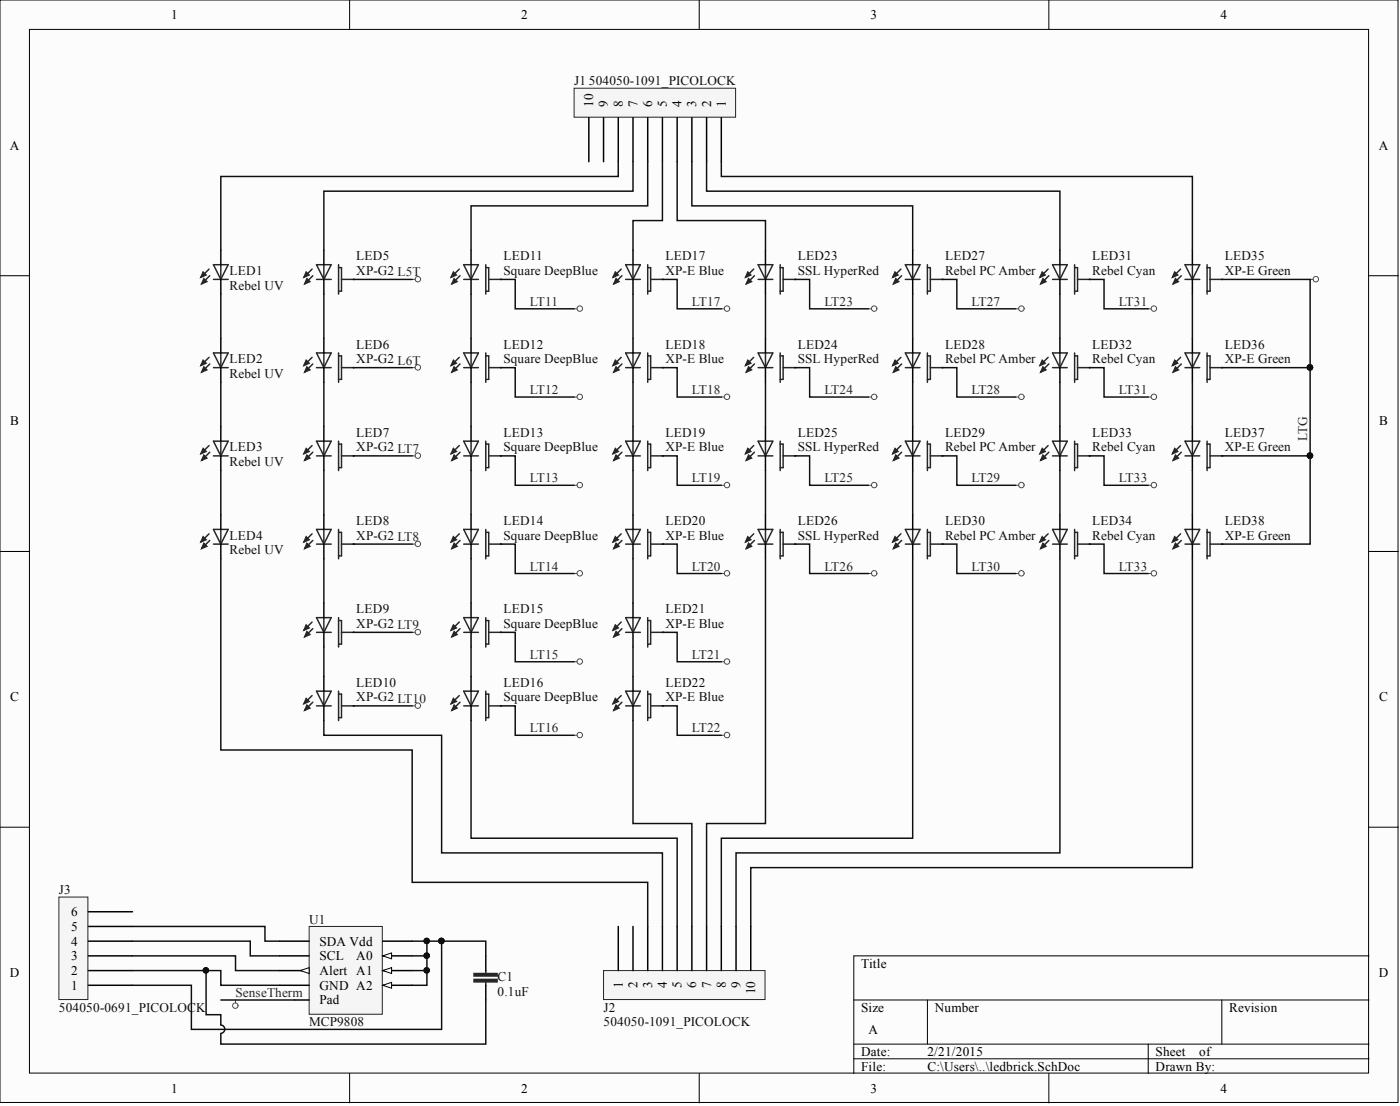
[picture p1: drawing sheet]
<svg xmlns="http://www.w3.org/2000/svg" width="241mm" height="190mm" viewBox="0 0 241 190" stroke-linecap="round" stroke-linejoin="round" font-family="sans-serif">
<g fill="#fcfcfc" stroke="#000" stroke-width=".17">
<path d="M0 0h241v189.9h-241z"/>
<path d="M5.1 5.1h230.8v179.7h-230.8z"/>
</g>
<g fill="none" stroke="#000" stroke-width=".17">
<path d="M60.3 0v5.1M120.5 0v5.1M180.8 0v5.1M0 47.5h5.1M236 47.5h5M0 95h5.1M236 95h5M0 142.5h5.1M236 142.5h5M147.2 172.2h88.8M147.2 179.8h88.8M159.8 172.2v7.6"/>
<path d="M197.9 179.8v5.1M210.6 172.2v7.6M236 164.6h-88.8v20.3M60.3 184.9v5.1M120.5 184.9v5.1M147.2 182.4h88.8M180.8 184.9v5.1"/>
</g>
<g fill="none" stroke="#262626" stroke-width=".25">
<path d="M36 46.4l-1.4 1.3M36.2 47.5l-1.4 1.4M36.8 45.6h2.5l-1.2 2.5zM36.8 48.1h2.5M38.1 45.6v2.5M53.8 46.4l-1.4 1.3M53.9 47.5l-1.4 1.4M54.6 48.1h2.5M54.6 45.6h2.5l-1.3 2.5zM55.8 45.6v2.5M58.4 45.6v5.1M58.4 46.1h.5v4.1h-.5"/>
<path d="M58.9 48.1h2M79.2 46.4l-1.4 1.3M79.3 47.5l-1.4 1.4M79.9 48.1h2.6M79.9 45.6h2.6l-1.3 2.5zM81.2 45.6v2.5M83.7 46.1h.5v4.1h-.5M83.7 45.6v5.1M84.2 48.1h2.1M107.1 46.4l-1.4 1.3M107.2 47.5l-1.4 1.4M107.8 48.1h2.6"/>
<path d="M107.8 45.6h2.6l-1.3 2.5zM109.1 45.6v2.5M111.6 46.1h.5v4.1h-.5M111.6 45.6v5.1M112.1 48.1h2.1M129.9 46.4l-1.4 1.3M130 47.5l-1.4 1.4M130.7 48.1h2.5M130.7 45.6h2.5l-1.3 2.5zM131.9 45.6v2.5M134.5 46.1h.5v4.1h-.5M134.5 45.6v5.1"/>
<path d="M135 48.1h2M155.3 46.4l-1.4 1.3M155.4 47.5l-1.4 1.4M156 48.1h2.6M156 45.6h2.6l-1.3 2.5zM157.3 45.6v2.5M159.8 46.1h.6v4.1h-.6M159.8 45.6v5.1M160.4 48.1h2M180.7 46.4l-1.4 1.3M180.8 47.5l-1.4 1.4M181.4 48.1h2.5"/>
<path d="M181.4 45.6h2.5l-1.2 2.5zM182.7 45.6v2.5M185.2 46.1h.5v4.1h-.5M185.2 45.6v5.1M185.7 48.1h2.1M36 61.6l-1.4 1.3M36 76.7l-1.4 1.4M36.2 62.7l-1.4 1.4M36.2 77.9l-1.4 1.4M36.8 60.8h2.5l-1.2 2.5zM36.8 63.3h2.5M36.8 78.5h2.5"/>
<path d="M36.8 76h2.5l-1.2 2.5zM38.1 60.8v2.5M38.1 76v2.5M53.8 61.6l-1.4 1.3M53.8 76.7l-1.4 1.4M53.9 62.7l-1.4 1.4M53.9 77.9l-1.4 1.4M54.6 63.3h2.5M54.6 60.8h2.5l-1.3 2.5zM54.6 76h2.5l-1.3 2.5zM54.6 78.5h2.5M55.8 60.8v2.5"/>
<path d="M55.8 76v2.5M58.4 60.8v5.1M58.4 76v5.1M58.4 61.3h.5v4h-.5M58.4 76.5h.5v4h-.5M58.9 63.3h2M58.9 78.5h2M79.2 61.6l-1.4 1.3M79.2 76.7l-1.4 1.4M79.3 62.7l-1.4 1.4M79.3 77.9l-1.4 1.4M79.9 63.3h2.6"/>
<path d="M79.9 60.8h2.6l-1.3 2.5zM79.9 78.5h2.6M79.9 76h2.6l-1.3 2.5zM81.2 60.8v2.5M81.2 76v2.5M83.7 61.3h.5v4h-.5M83.7 76.5h.5v4h-.5M83.7 60.8v5.1M83.7 76v5.1M84.2 63.3h2.1M84.2 78.5h2.1M107.1 61.6l-1.4 1.3"/>
<path d="M107.1 76.7l-1.4 1.4M107.2 62.7l-1.4 1.4M107.2 77.9l-1.4 1.4M107.8 63.3h2.6M107.8 60.8h2.6l-1.3 2.5zM107.8 78.5h2.6M107.8 76h2.6l-1.3 2.5zM109.1 60.8v2.5M109.1 76v2.5M111.6 61.3h.5v4h-.5M111.6 76.5h.5v4h-.5M111.6 60.8v5.1"/>
<path d="M111.6 76v5.1M112.1 63.3h2.1M112.1 78.5h2.1M129.9 61.6l-1.4 1.3M129.9 76.7l-1.4 1.4M130 62.7l-1.4 1.4M130 77.9l-1.4 1.4M130.7 63.3h2.5M130.7 60.8h2.5l-1.3 2.5zM130.7 78.5h2.5M130.7 76h2.5l-1.3 2.5zM131.9 60.8v2.5"/>
<path d="M131.9 76v2.5M134.5 61.3h.5v4h-.5M134.5 76.5h.5v4h-.5M134.5 60.8v5.1M134.5 76v5.1M135 63.3h2M135 78.5h2M155.3 61.6l-1.4 1.3M155.3 76.7l-1.4 1.4M155.4 62.7l-1.4 1.4M155.4 77.9l-1.4 1.4M156 63.3h2.6"/>
<path d="M156 60.8h2.6l-1.3 2.5zM156 78.5h2.6M156 76h2.6l-1.3 2.5zM157.3 60.8v2.5M157.3 76v2.5M159.8 61.3h.6v4h-.6M159.8 76.5h.6v4h-.6M159.8 60.8v5.1M159.8 76v5.1M160.4 63.3h2M160.4 78.5h2M180.7 61.6l-1.4 1.3"/>
<path d="M180.7 76.7l-1.4 1.4M180.8 62.7l-1.4 1.4M180.8 77.9l-1.4 1.4M181.4 63.3h2.5M181.4 60.8h2.5l-1.2 2.5zM181.4 78.5h2.5M181.4 76h2.5l-1.2 2.5zM182.7 60.8v2.5M182.7 76v2.5M185.2 61.3h.5v4h-.5M185.2 76.5h.5v4h-.5M185.2 60.8v5.1"/>
<path d="M185.2 76v5.1M185.7 63.3h2.1M185.7 78.5h2.1M36 91.9l-1.4 1.4M36.2 93.1l-1.4 1.4M36.8 93.7h2.5M36.8 91.2h2.5l-1.2 2.5zM38.1 91.2v2.5M53.8 91.9l-1.4 1.4M53.9 93.1l-1.4 1.4M54.6 91.2h2.5l-1.3 2.5zM54.6 93.7h2.5"/>
<path d="M55.8 91.2v2.5M58.4 91.2v5.1M58.4 91.7h.5v4h-.5M58.9 93.7h2M79.2 91.9l-1.4 1.4M79.3 93.1l-1.4 1.4M79.9 93.7h2.6M79.9 91.2h2.6l-1.3 2.5zM81.2 91.2v2.5M83.7 91.7h.5v4h-.5M83.7 91.2v5.1M84.2 93.7h2.1"/>
<path d="M107.1 91.9l-1.4 1.4M107.2 93.1l-1.4 1.4M107.8 93.7h2.6M107.8 91.2h2.6l-1.3 2.5zM109.1 91.2v2.5M111.6 91.7h.5v4h-.5M111.6 91.2v5.1M112.1 93.7h2.1M129.9 91.9l-1.4 1.4M130 93.1l-1.4 1.4M130.7 93.7h2.5M130.7 91.2h2.5l-1.3 2.5z"/>
<path d="M131.9 91.2v2.5M134.5 91.7h.5v4h-.5M134.5 91.2v5.1M135 93.7h2M155.3 91.9l-1.4 1.4M155.4 93.1l-1.4 1.4M156 93.7h2.6M156 91.2h2.6l-1.3 2.5zM157.3 91.2v2.5M159.8 91.7h.6v4h-.6M159.8 91.2v5.1M160.4 93.7h2"/>
<path d="M180.7 91.9l-1.4 1.4M180.8 93.1l-1.4 1.4M181.4 93.7h2.5M181.4 91.2h2.5l-1.2 2.5zM182.7 91.2v2.5M185.2 91.7h.5v4h-.5M185.2 91.2v5.1M185.7 93.7h2.1M53.8 107.1l-1.4 1.4M53.8 119.8l-1.4 1.4M53.9 108.3l-1.4 1.4M54.6 106.4h2.5l-1.3 2.5z"/>
<path d="M54.6 108.9h2.5M54.6 119h2.5l-1.3 2.6zM55.8 106.4v2.5M55.8 119v2.6M58.4 106.4v5M58.4 119v5.1M58.4 106.9h.5v4h-.5M58.4 119.6h.5v4h-.5M58.9 108.9h2M79.2 107.1l-1.4 1.4M79.2 119.8l-1.4 1.4M79.3 108.3l-1.4 1.4"/>
<path d="M79.9 108.9h2.6M79.9 106.4h2.6l-1.3 2.5zM79.9 119h2.6l-1.3 2.6zM81.2 106.4v2.5M81.2 119v2.6M83.7 106.9h.5v4h-.5M83.7 119.6h.5v4h-.5M83.7 106.4v5M83.7 119v5.1M84.2 108.9h2.1M107.1 107.1l-1.4 1.4M107.1 119.8l-1.4 1.4"/>
<path d="M107.2 108.3l-1.4 1.4M107.8 108.9h2.6M107.8 106.4h2.6l-1.3 2.5zM107.8 119h2.6l-1.3 2.6zM109.1 106.4v2.5M109.1 119v2.6M111.6 106.9h.5v4h-.5M111.6 119.6h.5v4h-.5M111.6 106.4v5M111.6 119v5.1M112.1 108.9h2.1M53.9 120.9l-1.4 1.4"/>
<path d="M54.6 121.6h2.5M58.9 121.6h2M79.3 120.9l-1.4 1.4M79.9 121.6h2.6M84.2 121.6h2.1M107.2 120.9l-1.4 1.4M107.8 121.6h2.6M112.1 121.6h2.1"/>
</g>
<g fill="#262626" stroke="#262626" stroke-width=".25">
<path d="M35 46.9l.5 .5-.9 .3z"/>
<path d="M35.1 48l.5 .5-.8 .4z"/>
<path d="M35 62.1l.5 .5-.9 .3z"/>
<path d="M35.1 63.2l.5 .5-.8 .4z"/>
<path d="M52.8 46.9l.5 .5-.9 .3z"/>
<path d="M52.9 48l.5 .5-.9 .4z"/>
<path d="M52.8 62.1l.5 .5-.9 .3z"/>
<path d="M52.9 63.2l.5 .5-.9 .4z"/>
<path d="M52.8 77.3l.5 .5-.9 .3z"/>
<path d="M52.9 78.4l.5 .5-.9 .4z"/>
<path d="M52.8 92.5l.5 .5-.9 .3z"/>
<path d="M52.9 93.6l.5 .5-.9 .4z"/>
<path d="M52.8 107.7l.5 .5-.9 .3z"/>
<path d="M52.9 108.8l.5 .5-.9 .4z"/>
<path d="M52.8 120.3l.5 .5-.9 .4z"/>
<path d="M52.9 121.5l.5 .5-.9 .3z"/>
<path d="M78.1 46.9l.6 .5-.9 .3z"/>
<path d="M78.3 48l.5 .5-.9 .4z"/>
<path d="M78.1 62.1l.6 .5-.9 .3z"/>
<path d="M78.3 63.2l.5 .5-.9 .4z"/>
<path d="M78.1 77.3l.6 .5-.9 .3z"/>
<path d="M78.3 78.4l.5 .5-.9 .4z"/>
<path d="M78.1 92.5l.6 .5-.9 .3z"/>
<path d="M78.3 93.6l.5 .5-.9 .4z"/>
<path d="M78.1 107.7l.6 .5-.9 .3z"/>
<path d="M78.3 108.8l.5 .5-.9 .4z"/>
<path d="M78.1 120.3l.6 .5-.9 .4z"/>
<path d="M78.3 121.5l.5 .5-.9 .3z"/>
<path d="M106.1 46.9l.5 .5-.9 .3z"/>
<path d="M106.2 48l.5 .5-.9 .4z"/>
<path d="M106.1 62.1l.5 .5-.9 .3z"/>
<path d="M106.2 63.2l.5 .5-.9 .4z"/>
<path d="M106.1 77.3l.5 .5-.9 .3z"/>
<path d="M106.2 78.4l.5 .5-.9 .4z"/>
<path d="M106.1 92.5l.5 .5-.9 .3z"/>
<path d="M106.2 93.6l.5 .5-.9 .4z"/>
<path d="M106.1 107.7l.5 .5-.9 .3z"/>
<path d="M106.2 108.8l.5 .5-.9 .4z"/>
<path d="M106.1 120.3l.5 .5-.9 .4z"/>
<path d="M106.2 121.5l.5 .5-.9 .3z"/>
<path d="M128.9 46.9l.5 .5-.9 .3z"/>
<path d="M129 48l.5 .5-.9 .4z"/>
<path d="M128.9 62.1l.5 .5-.9 .3z"/>
<path d="M129 63.2l.5 .5-.9 .4z"/>
<path d="M128.9 77.3l.5 .5-.9 .3z"/>
<path d="M129 78.4l.5 .5-.9 .4z"/>
<path d="M128.9 92.5l.5 .5-.9 .3z"/>
<path d="M129 93.6l.5 .5-.9 .4z"/>
<path d="M154.3 46.9l.5 .5-.9 .3z"/>
<path d="M154.4 48l.5 .5-.9 .4z"/>
<path d="M154.3 62.1l.5 .5-.9 .3z"/>
<path d="M154.4 63.2l.5 .5-.9 .4z"/>
<path d="M154.3 77.3l.5 .5-.9 .3z"/>
<path d="M154.4 78.4l.5 .5-.9 .4z"/>
<path d="M154.3 92.5l.5 .5-.9 .3z"/>
<path d="M154.4 93.6l.5 .5-.9 .4z"/>
<path d="M179.6 46.9l.5 .5-.8 .3z"/>
<path d="M179.8 48l.5 .5-.9 .4z"/>
<path d="M179.6 62.1l.5 .5-.8 .3z"/>
<path d="M179.8 63.2l.5 .5-.9 .4z"/>
<path d="M179.6 77.3l.5 .5-.8 .3z"/>
<path d="M179.8 78.4l.5 .5-.9 .4z"/>
<path d="M179.6 92.5l.5 .5-.8 .3z"/>
<path d="M179.8 93.6l.5 .5-.9 .4z"/>
<path d="M35 77.3l.5 .5-.9 .3z"/>
<path d="M35.1 78.4l.5 .5-.8 .4z"/>
<path d="M35 92.5l.5 .5-.9 .3z"/>
<path d="M35.1 93.6l.5 .5-.8 .4z"/>
</g>
<g fill="none" stroke="#000" stroke-width=".25">
<path d="M38.1 43.1v2.5M38.1 48.1v2.6M38.1 58.3v2.5M55.8 43.1v2.5M55.8 48.1v2.6M55.8 58.3v2.5M60.9 48.1h.1M81.2 43.1v2.5M81.2 48.1v2.6M81.2 58.3v2.5M86.3 48.1h.1M109.1 43.1v2.5"/>
<path d="M109.1 48.1v2.6M109.1 58.3v2.5M114.2 48.1h.1M131.9 43.1v2.5M131.9 48.1v2.6M131.9 58.3v2.5M137 48.1h.1M157.3 43.1v2.5M157.3 48.1v2.6M157.3 58.3v2.5M162.4 48.1h.1M182.7 43.1v2.5"/>
<path d="M182.7 48.1v2.6M182.7 58.3v2.5M187.8 48.1h.1M38.1 63.3v2.6M38.1 73.5v2.5M38.1 78.5v2.6M55.8 63.3v2.6M55.8 73.5v2.5M55.8 78.5v2.6M60.9 63.3h.1M60.9 78.5h.1M81.2 63.3v2.6"/>
<path d="M81.2 73.5v2.5M81.2 78.5v2.6M86.3 63.3h.1M86.3 78.5h.1M109.1 63.3v2.6M109.1 73.5v2.5M109.1 78.5v2.6M114.2 63.3h.1M114.2 78.5h.1M131.9 63.3v2.6M131.9 73.5v2.5M131.9 78.5v2.6"/>
<path d="M137 63.3h.1M137 78.5h.1M157.3 63.3v2.6M157.3 73.5v2.5M157.3 78.5v2.6M162.4 63.3h.1M162.4 78.5h.1M182.7 63.3v2.6M182.7 73.5v2.5M182.7 78.5v2.6M187.8 63.3h.1M187.8 78.5h.1"/>
<path d="M38.1 88.7v2.5M38.1 93.7v2.6M55.8 88.7v2.5M55.8 93.7v2.6M60.9 93.7h.1M81.2 88.7v2.5M81.2 93.7v2.6M86.3 93.7h.1M109.1 88.7v2.5M109.1 93.7v2.6M114.2 93.7h.1M131.9 88.7v2.5"/>
<path d="M131.9 93.7v2.6M137 93.7h.1M157.3 88.7v2.5M157.3 93.7v2.6M162.4 93.7h.1M182.7 88.7v2.5M182.7 93.7v2.6M187.8 93.7h.1M55.8 103.9v2.5M55.8 108.9v2.5M55.8 116.5v2.5M60.9 108.9h.1"/>
<path d="M81.2 103.9v2.5M81.2 108.9v2.5M81.2 116.5v2.5M86.3 108.9h.1M109.1 103.9v2.5M109.1 108.9v2.5M109.1 116.5v2.5M114.2 108.9h.1M55.8 121.6v2.5M60.9 121.6h.1M81.2 121.6v2.5M86.3 121.6h.1"/>
<path d="M109.1 121.6v2.5M114.2 121.6h.1"/>
</g>
<path d="M99 15.2h27.8v5h-27.8z" fill="#f5f5f5" stroke="#262626" stroke-width=".17"/>
<path d="M101.5 20.3v7.6M104 20.3v7.6M106.6 20.3v7.6M109.1 20.3v7.6M111.6 20.3v7.6M114.2 20.3v7.6M116.7 20.3v7.6M119.2 20.3v7.6M121.8 20.3v7.6M124.3 20.3v7.6" fill="none" stroke="#000" stroke-width=".25"/>
<path d="M104 167.2h27.9v5h-27.9z" fill="#f5f5f5" stroke="#262626" stroke-width=".17"/>
<g fill="none" stroke="#000" stroke-width=".25">
<path d="M205.5 43.1v2.5M205.5 48.1v2.6M205.5 58.3v2.5M210.6 48.1h.1M205.5 63.3v2.6M205.5 73.5v2.5M205.5 78.5v2.6M210.6 63.3h.1M210.6 78.5h.1M205.5 88.7v2.5M205.5 93.7v2.6M210.6 93.7h.1"/>
<path d="M106.6 159.6v7.6M109.1 159.6v7.6M111.6 159.6v7.6M114.2 159.6v7.6M116.7 159.6v7.6M119.2 159.6v7.6M121.8 159.6v7.6M124.3 159.6v7.6M126.9 159.6v7.6M129.4 159.6v7.6"/>
</g>
<g fill="none" stroke="#262626" stroke-width=".25">
<path d="M203.5 46.4l-1.4 1.3M203.6 47.5l-1.4 1.4M204.2 45.6h2.6l-1.3 2.5zM204.2 48.1h2.6M205.5 45.6v2.5M208.1 45.6v5.1M208.1 46.1h.5v4.1h-.5M208.6 48.1h2M203.5 61.6l-1.4 1.3M203.5 76.7l-1.4 1.4M203.6 62.7l-1.4 1.4M203.6 77.9l-1.4 1.4"/>
<path d="M204.2 60.8h2.6l-1.3 2.5zM204.2 63.3h2.6M204.2 76h2.6l-1.3 2.5zM204.2 78.5h2.6M205.5 60.8v2.5M205.5 76v2.5M208.1 60.8v5.1M208.1 76v5.1M208.1 61.3h.5v4h-.5M208.1 76.5h.5v4h-.5M208.6 63.3h2M208.6 78.5h2"/>
<path d="M203.5 91.9l-1.4 1.4M203.6 93.1l-1.4 1.4M204.2 91.2h2.6l-1.3 2.5zM204.2 93.7h2.6M205.5 91.2v2.5M208.1 91.2v5.1M208.1 91.7h.5v4h-.5M208.6 93.7h2"/>
</g>
<g fill="#262626" stroke="#262626" stroke-width=".25">
<path d="M202.5 46.9l.5 .5-.9 .3z"/>
<path d="M202.6 48l.5 .5-.9 .4z"/>
<path d="M202.5 62.1l.5 .5-.9 .3z"/>
<path d="M202.6 63.2l.5 .5-.9 .4z"/>
<path d="M202.5 77.3l.5 .5-.9 .3z"/>
<path d="M202.6 78.4l.5 .5-.9 .4z"/>
<path d="M202.5 92.5l.5 .5-.9 .3z"/>
<path d="M202.6 93.6l.5 .5-.9 .4z"/>
</g>
<path d="M10.1 154.5h5v17.7h-5z" fill="#f5f5f5" stroke="#262626" stroke-width=".17"/>
<path d="M15.2 159.6h7.6M15.2 157h7.6M15.2 169.7h7.6M15.2 167.2h7.6M15.2 164.6h7.6M15.2 162.1h7.6" fill="none" stroke="#000" stroke-width=".25"/>
<g fill="none" stroke="#4c4c4c" stroke-width=".17">
<path d="M71 48.1h.5M99 53.2h.5M124.3 53.2h.5M149.7 53.2h.5M175.1 53.2h.5M197.9 53.2h.5M225.8 48.1h.5M71 63.3h.5M71 78.5h.5M99 68.4h.5M124.3 68.4h.5M149.7 68.4h.5"/>
<path d="M175.1 68.4h.5M197.9 68.4h.5M71 93.7h.5M99 83.6h.5M99 98.8h.5M124.3 83.6h.5M124.3 98.8h.5M149.7 83.6h.5M149.7 98.8h.5M175.1 83.6h.5M175.1 98.8h.5M197.9 83.6h.5"/>
<path d="M197.9 98.8h.5M71 108.9h.5M99 114h.5M124.3 114h.5M71 121.6h.5M99 126.6h.5M124.3 126.6h.5"/>
<circle cx="72" cy="48.1" r=".47"/>
<circle cx="99.9" cy="53.2" r=".47"/>
<circle cx="125.3" cy="53.2" r=".47"/>
<circle cx="150.7" cy="53.2" r=".47"/>
<circle cx="176" cy="53.2" r=".47"/>
<circle cx="198.9" cy="53.2" r=".47"/>
<circle cx="226.8" cy="48.1" r=".47"/>
<circle cx="72" cy="63.3" r=".47"/>
<circle cx="72" cy="78.5" r=".47"/>
<circle cx="99.9" cy="68.4" r=".47"/>
<circle cx="125.3" cy="68.4" r=".47"/>
<circle cx="150.7" cy="68.4" r=".47"/>
<circle cx="176" cy="68.4" r=".47"/>
<circle cx="198.9" cy="68.4" r=".47"/>
<circle cx="72" cy="93.7" r=".47"/>
<circle cx="99.9" cy="83.5" r=".47"/>
<circle cx="99.9" cy="98.7" r=".47"/>
<circle cx="125.3" cy="83.5" r=".47"/>
<circle cx="125.3" cy="98.7" r=".47"/>
<circle cx="150.7" cy="83.5" r=".47"/>
<circle cx="150.7" cy="98.7" r=".47"/>
<circle cx="176" cy="83.5" r=".47"/>
<circle cx="176" cy="98.7" r=".47"/>
<circle cx="198.9" cy="83.5" r=".47"/>
<circle cx="198.9" cy="98.7" r=".47"/>
<circle cx="72" cy="108.9" r=".47"/>
<circle cx="99.9" cy="113.9" r=".47"/>
<circle cx="125.3" cy="113.9" r=".47"/>
<circle cx="72" cy="121.5" r=".47"/>
<circle cx="99.9" cy="126.6" r=".47"/>
<circle cx="125.3" cy="126.6" r=".47"/>
</g>
<path d="M53.3 159.6h12.6v15.1h-12.6z" fill="#f5f5f5" stroke="#262626" stroke-width=".17"/>
<path d="M48.2 162.1h5.1M48.2 164.6h5.1M48.2 167.2h5.1" fill="none" stroke="#000" stroke-width=".25"/>
<path d="M51.8 167.2l1.5-.5v1z" fill="#fcfcfc" stroke="#000" stroke-width=".17"/>
<path d="M48.2 169.7h5.1M66 169.7h5" fill="none" stroke="#000" stroke-width=".25"/>
<path d="M66 169.7l1.5-.5v1z" fill="#fcfcfc" stroke="#000" stroke-width=".17"/>
<path d="M66 167.2h5" fill="none" stroke="#000" stroke-width=".25"/>
<path d="M66 167.2l1.5-.5v1z" fill="#fcfcfc" stroke="#000" stroke-width=".17"/>
<path d="M66 164.6h5" fill="none" stroke="#000" stroke-width=".25"/>
<path d="M66 164.6l1.5-.5v1z" fill="#fcfcfc" stroke="#000" stroke-width=".17"/>
<path d="M50.7 172.2h2.6M66 162.1h5M83.7 164.6v2.6M83.7 169.7v2.5" fill="none" stroke="#000" stroke-width=".25"/>
<g fill="none" stroke="#4c4c4c" stroke-width=".17">
<path d="M40.6 172.2v.5"/>
<circle cx="40.6" cy="173.2" r=".47"/>
</g>
<path d="M83.7 167.2v.5M83.7 169.2v.5" fill="none" stroke="#262626" stroke-width=".25"/>
<g fill="#262626" stroke="#262626" stroke-width=".25">
<path d="M81.7 168.7h4v.4h-4z"/>
<path d="M81.7 167.7h4v.4h-4z"/>
</g>
<g fill="none" stroke="#0e0e0e" stroke-width=".25">
<path d="M106.6 27.9v2.5h-68.5v12.7M109.1 27.9v5h-53.3v10.2M111.6 27.9v7.6h-30.4v7.6M114.2 27.9v10.1h-5.1v5.1M116.7 27.9v10.1h15.2v5.1M119.2 27.9v7.6h38.1v7.6M121.8 27.9v5h60.9v10.2M124.3 27.9v2.5h81.2v12.7M38.1 50.7v7.6M55.8 50.7v7.6M60.9 48.1h10.1M81.2 50.7v7.6"/>
<path d="M86.3 48.1h2.5v5.1h10.2M109.1 50.7v7.6M114.2 48.1h2.5v5.1h7.6M131.9 50.7v7.6M137 48.1h2.5v5.1h10.2M157.3 50.7v7.6M162.4 48.1h2.5v5.1h10.2M182.7 50.7v7.6M187.8 48.1h2.5v5.1h7.6M205.5 50.7v7.6M210.6 48.1h15.2v15.2M38.1 65.9v7.6"/>
<path d="M55.8 65.9v7.6M60.9 63.3h10.1M60.9 78.5h10.1M81.2 65.9v7.6M86.3 63.3h2.5v5.1h10.2M86.3 78.5h2.5v5.1h10.2M109.1 65.9v7.6M114.2 63.3h2.5v5.1h7.6M114.2 78.5h2.5v5.1h7.6M131.9 65.9v7.6M137 63.3h2.5v5.1h10.2M137 78.5h2.5v5.1h10.2"/>
<path d="M157.3 65.9v7.6M162.4 63.3h2.5v5.1h10.2M162.4 78.5h2.5v5.1h10.2M182.7 65.9v7.6M187.8 63.3h2.5v5.1h7.6M187.8 78.5h2.5v5.1h7.6M205.5 65.9v7.6M210.6 63.3h15.2M210.6 78.5h15.2M225.8 78.5v15.2h-15.2M225.8 63.3v15.2M38.1 96.3v32.9h32.9v22.8h40.6v7.6"/>
<path d="M38.1 81.1v7.6M55.8 81.1v7.6M55.8 96.3v7.6M60.9 93.7h10.1M81.2 81.1v7.6M81.2 96.3v7.6M86.3 93.7h2.5v5.1h10.2M109.1 81.1v7.6M109.1 96.3v7.6M114.2 93.7h2.5v5.1h7.6M131.9 96.3v45.5h-10.1v17.8M131.9 81.1v7.6"/>
<path d="M137 93.7h2.5v5.1h10.2M157.3 96.3v48.1h-33v15.2M157.3 81.1v7.6M162.4 93.7h2.5v5.1h10.2M182.7 96.3v50.6h-55.8v12.7M182.7 81.1v7.6M187.8 93.7h2.5v5.1h7.6M205.5 96.3v53.1h-76.1v10.2M205.5 81.1v7.6M55.8 111.4v5.1M60.9 108.9h10.1M81.2 111.4v5.1"/>
<path d="M86.3 108.9h2.5v5.1h10.2M109.1 111.4v5.1M114.2 108.9h2.5v5.1h7.6M55.8 124.1v2.5h20.3v20.3h38.1v12.7M60.9 121.6h10.1M81.2 124.1v20.3h35.5v15.2M86.3 121.6h2.5v5h10.2M109.1 124.1v17.7h10.1v17.8M114.2 121.6h2.5v5h7.6M22.8 159.6h22.9v2.5h2.5M22.8 162.1h20.3v2.5h5.1M22.8 164.6h17.8v2.6h7.6"/>
<path d="M22.8 167.2h15.3v2.5h10.1M35.5 167.2v7.6h2.6v1.7a.72 .72 0 0 1 .6 .8 .72 .72 0 0 1-.6 .7M38.1 172.2h12.6M71 162.1h5.1M73.6 162.1v2.5h-2.6M73.6 164.6v2.6h-2.6M73.6 167.2v2.5h-2.6M76.1 162.1v15.2h-43.1v-7.6h-10.2M76.1 162.1h7.6v2.5M83.7 172.2v7.6h-45.6v-1.7"/>
</g>
<g fill="#0e0e0e" stroke="#0e0e0e" stroke-width=".17">
<circle cx="225.8" cy="63.3" r=".47"/>
<circle cx="225.8" cy="78.5" r=".47"/>
<circle cx="76.1" cy="162.1" r=".47"/>
<circle cx="73.5" cy="162.1" r=".47"/>
<circle cx="35.5" cy="167.1" r=".47"/>
<circle cx="73.5" cy="164.6" r=".47"/>
<circle cx="73.5" cy="167.1" r=".47"/>
</g>
<g font-size="2.3">
<text x="29.5" y="3.3">1</text>
<text x="89.8" y="3.3">2</text>
<text x="150" y="3.3">3</text>
<text x="210.3" y="3.3">4</text>
<text x="102.3" y="18.5" transform="rotate(-90 102.3 18.5)">10</text>
<text x="104.8" y="18.5" transform="rotate(-90 104.8 18.5)">9</text>
<text x="107.3" y="18.5" transform="rotate(-90 107.3 18.5)">8</text>
<text x="109.9" y="18.5" transform="rotate(-90 109.9 18.5)">7</text>
<text x="112.4" y="18.5" transform="rotate(-90 112.4 18.5)">6</text>
<text x="114.9" y="18.5" transform="rotate(-90 114.9 18.5)">5</text>
<text x="117.5" y="18.5" transform="rotate(-90 117.5 18.5)">4</text>
<text x="120" y="18.5" transform="rotate(-90 120 18.5)">3</text>
<text x="122.5" y="18.5" transform="rotate(-90 122.5 18.5)">2</text>
<text x="125.1" y="18.5" transform="rotate(-90 125.1 18.5)">1</text>
<text x="1.7" y="25.8">A</text>
<text x="237.7" y="25.8">A</text>
<text x="1.8" y="73.3">B</text>
<text x="237.7" y="73.3">B</text>
<text x="1.8" y="120.7">C</text>
<text x="237.7" y="120.7">C</text>
<text x="12.3" y="160.3">5</text>
<text x="12.3" y="157.8">6</text>
<text x="12.3" y="167.9">2</text>
<text x="12.3" y="165.4">3</text>
<text x="12.3" y="162.9">4</text>
<text x="55.1" y="162.9">SDA Vdd</text>
<text x="55.1" y="165.4">SCL</text>
<text x="55.1" y="167.9">Alert A1</text>
<text x="61.4" y="165.4">A0</text>
<text x="148.4" y="166.7">Title</text>
<text x="1.7" y="168.3">D</text>
<text x="12.3" y="170.5">1</text>
<text x="55.1" y="170.5">GND A2</text>
<text x="55.1" y="173">Pad</text>
<text x="107.3" y="170.1" transform="rotate(-90 107.3 170.1)">1</text>
<text x="109.9" y="170.1" transform="rotate(-90 109.9 170.1)">2</text>
<text x="112.4" y="170.1" transform="rotate(-90 112.4 170.1)">3</text>
<text x="114.9" y="170.1" transform="rotate(-90 114.9 170.1)">4</text>
<text x="117.5" y="170.1" transform="rotate(-90 117.5 170.1)">5</text>
<text x="120" y="170.1" transform="rotate(-90 120 170.1)">6</text>
<text x="122.5" y="170.1" transform="rotate(-90 122.5 170.1)">7</text>
<text x="125.1" y="170.1" transform="rotate(-90 125.1 170.1)">8</text>
<text x="127.6" y="170.1" transform="rotate(-90 127.6 170.1)">9</text>
<text x="130.2" y="171.2" transform="rotate(-90 130.2 171.2)">10</text>
<text x="237.7" y="168.3">D</text>
<text x="148.4" y="174.3">Size</text>
<text x="149.7" y="178.1">A</text>
<text x="161.1" y="174.3">Number</text>
<text x="211.9" y="174.3">Revision</text>
<text x="148.4" y="181.9">Date:</text>
<text x="148.4" y="184.4">File:</text>
<text x="159.8" y="181.9">2/21/2015</text>
<text x="159.8" y="184.4">C:\Users\..\ledbrick.SchDoc</text>
<text x="199.2" y="181.9">Sheet</text>
<text x="199.2" y="184.4">Drawn By:</text>
<text x="206.7" y="181.9">of</text>
<text x="29.5" y="188.2">1</text>
<text x="89.8" y="188.2">2</text>
<text x="150" y="188.2">3</text>
<text x="210.3" y="188.2">4</text>
</g>
<g font-size="2.3" fill="#0e0e0e">
<text x="99" y="14.7">J1</text>
<text x="101.5" y="14.7">504050-1091_PICOLOCK</text>
<text x="39.6" y="47.4">LED1</text>
<text x="61.4" y="44.8">LED5</text>
<text x="61.4" y="47.4">XP-G2 L5T</text>
<text x="86.8" y="44.8">LED11</text>
<text x="86.8" y="47.4">Square DeepBlue</text>
<text x="114.7" y="44.8">LED17</text>
<text x="114.7" y="47.4">XP-E Blue</text>
<text x="137.5" y="44.8">LED23</text>
<text x="137.5" y="47.4">SSL HyperRed</text>
<text x="162.9" y="44.8">LED27</text>
<text x="162.9" y="47.4">Rebel PC Amber</text>
<text x="188.3" y="44.8">LED31</text>
<text x="188.3" y="47.4">Rebel Cyan</text>
<text x="211.1" y="44.8">LED35</text>
<text x="211.1" y="47.4">XP-E Green</text>
<text x="39.6" y="49.9">Rebel UV</text>
<text x="39.6" y="62.6">LED2</text>
<text x="39.6" y="65.1">Rebel UV</text>
<text x="61.4" y="60">LED6</text>
<text x="61.4" y="62.6">XP-G2 L6T</text>
<text x="86.8" y="60">LED12</text>
<text x="86.8" y="62.6">Square DeepBlue</text>
<text x="114.7" y="60">LED18</text>
<text x="114.7" y="62.6">XP-E Blue</text>
<text x="137.5" y="60">LED24</text>
<text x="137.5" y="62.6">SSL HyperRed</text>
<text x="162.9" y="60">LED28</text>
<text x="162.9" y="62.6">Rebel PC Amber</text>
<text x="188.3" y="60">LED32</text>
<text x="188.3" y="62.6">Rebel Cyan</text>
<text x="211.1" y="60">LED36</text>
<text x="211.1" y="62.6">XP-E Green</text>
<text x="39.6" y="77.8">LED3</text>
<text x="61.4" y="75.2">LED7</text>
<text x="61.4" y="77.8">XP-G2 LT7</text>
<text x="86.8" y="75.2">LED13</text>
<text x="86.8" y="77.8">Square DeepBlue</text>
<text x="114.7" y="75.2">LED19</text>
<text x="114.7" y="77.8">XP-E Blue</text>
<text x="137.5" y="75.2">LED25</text>
<text x="137.5" y="77.8">SSL HyperRed</text>
<text x="162.9" y="75.2">LED29</text>
<text x="162.9" y="77.8">Rebel PC Amber</text>
<text x="188.3" y="75.2">LED33</text>
<text x="188.3" y="77.8">Rebel Cyan</text>
<text x="211.1" y="75.2">LED37</text>
<text x="211.1" y="77.8">XP-E Green</text>
<text x="39.6" y="80.3">Rebel UV</text>
<text x="39.6" y="93">LED4</text>
<text x="39.6" y="95.5">Rebel UV</text>
<text x="61.4" y="90.4">LED8</text>
<text x="61.4" y="93">XP-G2 LT8</text>
<text x="86.8" y="90.4">LED14</text>
<text x="86.8" y="93">Square DeepBlue</text>
<text x="114.7" y="90.4">LED20</text>
<text x="114.7" y="93">XP-E Blue</text>
<text x="137.5" y="90.4">LED26</text>
<text x="137.5" y="93">SSL HyperRed</text>
<text x="162.9" y="90.4">LED30</text>
<text x="162.9" y="93">Rebel PC Amber</text>
<text x="188.3" y="90.4">LED34</text>
<text x="188.3" y="93">Rebel Cyan</text>
<text x="211.1" y="90.4">LED38</text>
<text x="211.1" y="93">XP-E Green</text>
<text x="61.4" y="105.6">LED9</text>
<text x="86.8" y="105.6">LED15</text>
<text x="114.7" y="105.6">LED21</text>
<text x="61.4" y="108.2">XP-G2 LT9</text>
<text x="86.8" y="108.2">Square DeepBlue</text>
<text x="114.7" y="108.2">XP-E Blue</text>
<text x="61.4" y="118.3">LED10</text>
<text x="86.8" y="118.3">LED16</text>
<text x="114.7" y="118.3">LED22</text>
<text x="61.4" y="120.8">XP-G2 LT10</text>
<text x="86.8" y="120.8">Square DeepBlue</text>
<text x="114.7" y="120.8">XP-E Blue</text>
<text x="10.1" y="154">J3</text>
<text x="53.3" y="159.1">U1</text>
<text x="85.8" y="168.9">C1</text>
<text x="85.8" y="171.5">0.1uF</text>
<text x="10.1" y="174.3">504050-0691_PICOLOCK</text>
<text x="53.3" y="176.8">MCP9808</text>
<text x="104" y="174.3">J2</text>
<text x="104" y="176.8">504050-1091_PICOLOCK</text>
</g>
<g font-size="2.3" fill="#262626">
<text x="91.3" y="52.7">LT11</text>
<text x="119.2" y="52.7">LT17</text>
<text x="142.1" y="52.7">LT23</text>
<text x="167.5" y="52.7">LT27</text>
<text x="192.8" y="52.7">LT31</text>
<text x="91.3" y="67.9">LT12</text>
<text x="119.2" y="67.9">LT18</text>
<text x="142.1" y="67.9">LT24</text>
<text x="167.5" y="67.9">LT28</text>
<text x="192.8" y="67.9">LT31</text>
<text x="225.3" y="76" transform="rotate(-90 225.3 76)">LTG</text>
<text x="91.3" y="83.1">LT13</text>
<text x="119.2" y="83.1">LT19</text>
<text x="142.1" y="83.1">LT25</text>
<text x="167.5" y="83.1">LT29</text>
<text x="192.8" y="83.1">LT33</text>
<text x="91.3" y="98.3">LT14</text>
<text x="119.2" y="98.3">LT20</text>
<text x="142.1" y="98.3">LT26</text>
<text x="167.5" y="98.3">LT30</text>
<text x="192.8" y="98.3">LT33</text>
<text x="91.3" y="113.5">LT15</text>
<text x="119.2" y="113.5">LT21</text>
<text x="91.3" y="126.1">LT16</text>
<text x="119.2" y="126.1">LT22</text>
<text x="40.6" y="171.7">SenseTherm</text>
</g>
</svg>
